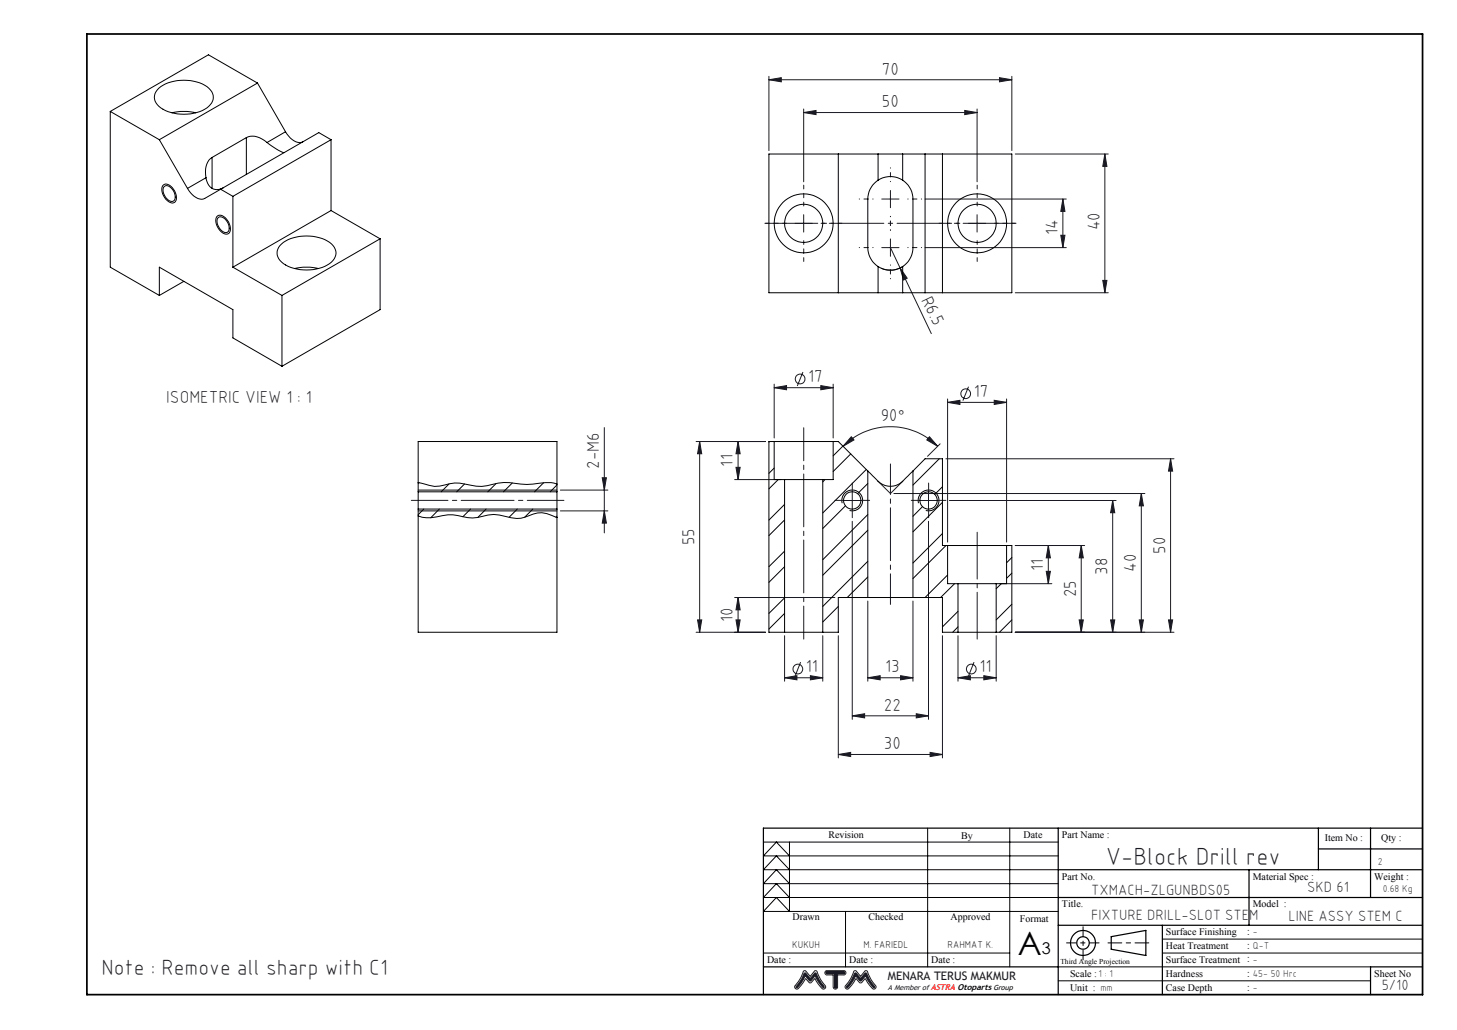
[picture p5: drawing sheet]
<svg xmlns="http://www.w3.org/2000/svg" width="420mm" height="297mm" viewBox="0 0 420 297" stroke-linecap="round" stroke-linejoin="round" font-family="sans-serif">
<g fill="none" stroke="#000" stroke-width=".35">
<path d="M305 238.8v48M380 238.8v12M395.1 238.8v20M410.1 238.8h-190v48M305 250.8h105.1M305 258.8h105.1M360 250.8v16M380 244.8h30.1M220.1 278.8h84.9M305 266.8h105.1M320.3 270.1l10-1.8v7.2l-10-1.8zM335.1 266.8v20"/>
<path d="M410.1 278.8h-15v8"/>
<circle cx="312.2" cy="271.9" r="1.8"/>
<circle cx="312.2" cy="271.9" r="3.6"/>
</g>
<path d="M231.6 280.1l.6-.2 1.4 1.6 1.3-1.6 .5 .1a15.2 15.2 0 0 0 2.6 4.5l-.1 .4-.4 .3a1.07 1.07 0 0 1-1.1-.8l-1.5-2.1-1.1 1.1h-.4l-1.2-1.2a7.6 7.6 0 0 1-2.5 3l-.5-.3-.1-.5 1.7-2.5zM231.9 280.6h.3l1.3 1.5 1.3-1.5h.4l.9 1.9 1.5 1.9-.2 .4a8.9 8.9 0 0 1-2.4-3.3l-1.4 1.4-1.3-1.3-.2-.1a6.6 6.6 0 0 1-2.5 3.3l-.1-.3 1.5-2zM238 280l5.2-.1a.62 .62 0 0 1 .6 .6 .62 .62 0 0 1-.6 .6h-1.8v3.5a.64 .64 0 0 1-.6 .6 .64 .64 0 0 1-.6-.6v-3.5h-2l-.4-.5zM238.3 280.3h5l.2 .3-.3 .1h-2.2v4l-.2 .1-.2-.1v-4h-2.2l-.2-.2zM244.1 284.7v.1M246.2 280l.5-.1 1.4 1.6 1.3-1.6 .5 .1a15.2 15.2 0 0 0 2.7 4.5l-.2 .4-.3 .3a1.07 1.07 0 0 1-1.2-.8l-1.5-2.2-1.2 1.2h-.4l-1-1.2a7.6 7.6 0 0 1-2.6 3l-.5-.3v-.6l1.4-1.9zM246.3 280.7l.5-.1 1.3 1.5 1.3-1.5h.4l.8 1.9 1.5 1.9-.1 .4a8.9 8.9 0 0 1-2.5-3.3l-1.4 1.4-1.5-1.4a6.6 6.6 0 0 1-2.4 3.3l-.1-.4 1.4-1.9z" fill="none" stroke="#191924" stroke-width=".29"/>
<path d="M307.4 271.9h9.4" fill="none" stroke="#000" stroke-width=".29" stroke-dasharray="15.2 1.3 1.3 1.3" stroke-dashoffset="12.5"/>
<path d="M312.2 276.8v-9.6" fill="none" stroke="#000" stroke-width=".29" stroke-dasharray="15.2 1.3 1.3 1.3" stroke-dashoffset="12.4"/>
<path d="M319.4 271.9h11.8" fill="none" stroke="#000" stroke-width=".29" stroke-dasharray="15.2 1.3 1.3 1.3" stroke-dashoffset="11.3"/>
<path d="M25 9.8h385.1v277h-385.1z" fill="none" stroke="#000" stroke-width=".5"/>
<g fill="none" stroke="#000" stroke-width=".29">
<path d="M267.4 238.8v40M291.1 238.8v40M220.1 242.8h84.9M227.6 250.8l-3.8-4-3.7 4h84.9M227.6 242.8v20l-3.8-4-3.7 4h84.9M227.6 258.8l-3.8-4-3.7 4h84.9M227.6 254.8l-3.8-4-3.7 4h84.9M227.6 246.8l-3.8-4-3.7 4h84.9M220.1 274.8h71M243.7 262.8v16M305 278.8h90.1M335.1 274.8h75"/>
<path d="M335.1 270.8h75M305 282.8h90.1"/>
</g>
<path d="M238.2 280.4l.1 .3h2.3v4l.2 .1 .2-.1v-4h2.3l.2-.1-.2-.3zM246.3 280.6l-1 2.2-1.3 1.7 .2 .3h.2l1-1.2 1.2-2.1h.2l1.2 1.4 1.6-1.4 1.9 2.9 .3 .4 .3-.1-1.4-2.1-.9-2h-.4l-1.3 1.5-1.4-1.5zM231.9 280.6h.4l1.2 1.5 1.4-1.5h.3l1 2 1.4 2.1-.3 .1-.4-.4-1.9-2.9h-.2l-1.2 1.4-.3-.1-1-1.2-.2-.1-1 1.8-1.2 1.5h-.3l-.1-.4 1.3-1.6z" fill-rule="evenodd" fill="#191924"/>
<g fill="none" stroke="#191924" stroke-width=".29">
<path d="M221.7 23l3.5-.6v1.2zM221.7 22v21.4M221.7 23h70M231.7 32.5l3.5-.6v1.2zM231.7 31.4v21M231.7 32.5h50M278.1 31.9l3.6 .6-3.6 .6zM281.7 31.4v21M288.1 22.4l3.6 .6-3.6 .6zM291.7 22v21.4M254.2 57.4h5M256.7 54.9v5"/>
<path d="M266.7 57.4h40.7M292.7 44.4h26.8M306.4 57.4v14M306.4 57.4l.6 3.6h-1.2zM318.5 44.4v40M318.5 44.4l.6 3.6h-1.2zM229.2 64.4h5M231.7 61.9v5M254.2 71.4h5M256.7 71.4l11.8 24.8M256.7 68.9v5M259.5 77.3l2 2.9-1 .5z"/>
<path d="M260.3 76.8a6.4 6.4 0 0 1-6.3 .5M266.7 71.4h40.7M279.2 64.4h5M281.7 61.9v5M305.8 67.8h1.2l-.6 3.6zM292.7 84.4h26.8M317.9 80.9h1.2l-.6 3.5zM223.2 111.8l3.5-.6v1.2zM223.2 110.8v15.5M223.2 111.8h17M231.5 107.3l-1.7 4M236.6 111.2l3.6 .6-3.6 .6z"/>
<path d="M240.2 110.8v15.5M273.2 116l3.5-.6v1.2zM273.2 115v41.3M273.2 116h17M279.2 111.5l-1.6 4M286.6 115.4l3.6 .6-3.6 .6zM290.2 115v41.3M173.6 137.8h1.2l-.6 3.5zM174.2 123.3v30.4M200.7 127.3h20M201.7 127.3v55M201.7 127.3l.6 3.5h-1.2z"/>
<path d="M211.8 138.3h13.4M212.2 134.8h1.2l-.6 3.5zM212.8 127.3v11M212.8 127.3l.6 3.5h-1.2zM243 128.7a19.3 19.3 0 0 1 27.3 0M245.4 125.9l.8 1-3.2 1.8zM253.1 138.8l3.6 3.5 3.5-3.5M267.9 125.9l2.4 2.8-3.1-1.8zM271 128l-3.6 3.6M272.7 132.3h65.7M337.4 132.3v50M337.4 132.3l.6 3.6h-1.2z"/>
<path d="M161.5 141.3h13.7M161.5 147.3h13.7M174.2 147.3l.6 3.5h-1.2zM243.2 144.3h5M245.7 150.3v57.1M245.7 141.8v5M257.7 142.3h72.3M265.2 144.3h5M267.7 150.3v57.1M267.7 141.8v5M273.6 144.3h48.1M292.7 157.3h20"/>
<path d="M302.2 157.3v11M302.2 157.3l.6 3.6h-1.2zM311.7 157.3v25M311.7 157.3l.6 3.6h-1.2zM320.7 144.3l.6 3.5h-1.2zM320.7 144.3v38M329 142.3l.6 3.6h-1.2zM329 142.3v40M201.1 178.7h1.2l-.6 3.6zM211.8 172.3h28.9M212.2 178.7h1.2l-.6 3.6zM212.8 172.3v10"/>
<path d="M212.8 172.3l.6 3.6h-1.2zM250.2 173.3v23.1M263.2 173.3v23.1M288.2 168.3h15M301.6 164.7h1.2l-.6 3.6zM311.1 178.7h1.2l-.6 3.6zM320.1 178.7h1.2l-.6 3.6zM328.4 178.7h1.2l-.6 3.6zM336.8 178.7h1.2l-.6 3.6zM200.7 182.3h20M226.2 195.4l3.5-.6v1.2zM226.2 183.3v13.1"/>
<path d="M226.2 195.4h11M230.8 190.9l-1.6 4M233.6 194.8l3.6 .6-3.6 .6zM237.2 183.3v13.1M241.7 183.3v35.2M250.2 195.4l3.5-.6v1.2zM250.2 195.4h13M259.6 194.8l3.6 .6-3.6 .6zM271.7 183.3v35.2M276.2 195.4l3.5-.6v1.2zM276.2 195.4h11M276.2 183.3v13.1"/>
<path d="M280.8 190.9l-1.6 4M283.6 194.8l3.6 .6-3.6 .6zM287.2 183.3v13.1M292.7 182.3h45.7M241.7 217.6l3.5-.6v1.2zM241.7 217.6h30M245.7 206.4l3.5-.6v1.2zM245.7 206.4h22M264.1 205.8l3.6 .6-3.6 .6zM268.1 217l3.6 .6-3.6 .6z"/>
<circle cx="230.7" cy="109.3" r="1.41"/>
<circle cx="278.4" cy="113.5" r="1.41"/>
<circle cx="230" cy="192.9" r="1.4"/>
<circle cx="280" cy="192.9" r="1.4"/>
</g>
<path d="M47 53.5a1.85 1.85 0 0 1 2.7 .6 3.3 3.3 0 0 1 .6 4.2 2.53 2.53 0 0 1-3.1-1.8l-.5-1.4v-1zM62.5 62.4a1.83 1.83 0 0 1 2.8 .7 3.3 3.3 0 0 1 .6 4.2 2.88 2.88 0 0 1-3.4-2.3l-.3-1.4zM120.5 141.3h40M120.5 147.3h40M242.8 145.1a3 3 0 0 1 2.6-3.8 3 3 0 0 1 3.3 3.3 3 3 0 0 1-3.8 2.6M264.8 145.1a3 3 0 0 1 2.6-3.8 3 3 0 0 1 3.3 3.3 3 3 0 0 1-3.8 2.6" fill="none" stroke="#000" stroke-width=".29"/>
<path d="M243.2 144.3h-2.5M245.7 141.8v-2.5M245.7 146.8v2.5M248.2 144.3h2.5M265.2 144.3h-2.5M267.7 141.8v-2.5M267.7 146.8v2.5M270.2 144.3h2.5" fill="none" stroke="#191924" stroke-width=".29" stroke-dasharray="15.2 1.3 1.3 1.3"/>
<path d="M231.7 59.4v-6M281.7 59.4v-6M226.7 64.4h-6M231.7 69.4v6M236.7 64.4h6M276.7 64.4h-6M281.7 69.4v6M286.7 64.4h6" fill="none" stroke="#191924" stroke-width=".29" stroke-dasharray="15.2 1.3 1.3 1.3" stroke-dashoffset="14.1"/>
<path d="M251.7 57.4h-4M256.7 52.4v-4M261.7 57.4h4M251.7 71.4h-4M256.7 62.4v4M256.7 66.4v-4M256.7 76.4v4M261.7 71.4h4" fill="none" stroke="#191924" stroke-width=".29" stroke-dasharray="15.2 1.3 1.3 1.3" stroke-dashoffset="15.1"/>
<path d="M231.7 184.3v-61" fill="none" stroke="#191924" stroke-width=".29" stroke-dasharray="15.2 1.3 1.3 1.3" stroke-dashoffset="5.7"/>
<path d="M256.7 174.3v-40.5" fill="none" stroke="#191924" stroke-width=".29" stroke-dasharray="15.2 1.3 1.3 1.3" stroke-dashoffset="6.4"/>
<path d="M281.7 184.3v-30.8" fill="none" stroke="#191924" stroke-width=".29" stroke-dasharray="15.2 1.3 1.3 1.3" stroke-dashoffset="1.7"/>
<path d="M118.6 144.3h44" fill="none" stroke="#191924" stroke-width=".29" stroke-dasharray="15.2 1.3 1.3 1.3" stroke-dashoffset="4.7"/>
<path d="M219.7 64.4h74" fill="none" stroke="#191924" stroke-width=".29" stroke-dasharray="15.2 1.3 1.3 1.3" stroke-dashoffset="-.8"/>
<g fill="#191924">
<path d="M259.5 77.3l2 2.9-1 .5z"/>
<path d="M329 142.3l.6 3.6h-1.2zM328.4 178.7h1.2l-.6 3.6z"/>
<path d="M267.9 125.9l2.4 2.8-3.1-1.8zM245.4 125.9l.8 1-3.2 1.8z"/>
<path d="M223.2 111.8l3.5-.6v1.2zM236.6 111.2l3.6 .6-3.6 .6zM226.2 195.4l3.5-.6v1.2zM233.6 194.8l3.6 .6-3.6 .6zM273.2 116l3.5-.6v1.2zM286.6 115.4l3.6 .6-3.6 .6zM276.2 195.4l3.5-.6v1.2zM283.6 194.8l3.6 .6-3.6 .6zM245.7 206.4l3.5-.6v1.2zM264.1 205.8l3.6 .6-3.6 .6zM231.7 32.5l3.5-.6v1.2zM278.1 31.9l3.6 .6-3.6 .6zM221.7 23l3.5-.6v1.2zM288.1 22.4l3.6 .6-3.6 .6z"/>
<path d="M259.6 194.8l3.6 .6-3.6 .6zM250.2 195.4l3.5-.6v1.2z"/>
<path d="M336.8 178.7h1.2l-.6 3.6zM337.4 132.3l.6 3.6h-1.2z"/>
<path d="M201.7 127.3l.6 3.5h-1.2zM201.1 178.7h1.2l-.6 3.6zM311.7 157.3l.6 3.6h-1.2zM311.1 178.7h1.2l-.6 3.6zM302.2 157.3l.6 3.6h-1.2zM301.6 164.7h1.2l-.6 3.6zM212.8 127.3l.6 3.5h-1.2zM212.2 134.8h1.2l-.6 3.5zM320.7 144.3l.6 3.5h-1.2zM320.1 178.7h1.2l-.6 3.6zM212.8 172.3l.6 3.6h-1.2zM212.2 178.7h1.2l-.6 3.6zM306.4 57.4l.6 3.6h-1.2zM305.8 67.8h1.2l-.6 3.6zM173.6 137.8h1.2l-.6 3.5zM174.2 147.3l.6 3.5h-1.2z"/>
<path d="M318.5 44.4l.6 3.6h-1.2zM317.9 80.9h1.2l-.6 3.5z"/>
<path d="M241.7 217.6l3.5-.6v1.2zM268.1 217l3.6 .6-3.6 .6z"/>
</g>
<g fill="none" stroke="#000" stroke-width=".29">
<path d="M31.8 32.1v44.9l14.1 8.2M31.8 32.1l14.1 8.2M45.8 25.4a12.4 12.4 0 0 1 14.4 0 3.4 3.4 0 0 1-.5 5.7 12.7 12.7 0 0 1-13.9-.4 3.3 3.3 0 0 1 0-5.3zM49.6 32.5a15.3 15.3 0 0 1 6.8 0M71 39.7a4.9 4.9 0 0 1 5.3 .8l.7 .6M71 39.7l-9.9 5.7M71 39.7v10.6M74.2 24l-28.3 16.3M74.2 24l8.1 14M74.2 24l-14.1-8.2-28.3 16.3M82.3 38a5.1 5.1 0 0 0 4.6 3.1l.4-.2M82.3 38l-5.3 3.1"/>
<path d="M45.9 40.3l8.1 14M47.3 53.8a1.87 1.87 0 0 1 2.7 1.2 2.24 2.24 0 0 1 0 3 2.99 2.99 0 0 1-3-3.2zM59.4 51.3a3.3 3.3 0 0 0 5 2.8M59.4 51.3l-5.4 3M61.1 45.4a5.3 5.3 0 0 0-1.7 5.9M61.1 45.4v8.9M63.6 54.6l3.5 2M67.1 56.6v20.4M77 41.1l1.4 1a8.8 8.8 0 0 0 3.6 1.9M95.4 40.3l-3.5-2.1-32.9 19a3.5 3.5 0 0 1-4.1-1.6l-.9-1.3M95.4 40.3l-28.3 16.3M95.4 40.3v20.4"/>
<path d="M241.7 44.4v40M253.1 52a6.6 6.6 0 0 0-2.9 5.4v14a6.6 6.6 0 0 0 2.9 5.5M253.1 52a6.5 6.5 0 0 1 7.1 0M253.1 44.4h7.1M253.1 44.4h-31.4v40h31.4M253.1 44.4v7.6M260.2 52a6.6 6.6 0 0 1 3 5.4v14a6.6 6.6 0 0 1-3 5.5M260.2 44.4h31.5v40h-31.5M260.2 44.4v7.6M266.7 44.4v40M271.7 44.4v40M62.9 62.8a1.92 1.92 0 0 1 2.6 1.2 2.25 2.25 0 0 1 0 3 2.99 2.99 0 0 1-3-3.2z"/>
<path d="M67.1 77l14.2 8.2M81.2 70.3a12.4 12.4 0 0 1 14.4 0 3.4 3.4 0 0 1-.6 5.7 12.7 12.7 0 0 1-13.8-.4 3.3 3.3 0 0 1 0-5.3zM84.9 77.4a15.4 15.4 0 0 1 6.9 0M95.4 60.7l-28.3 16.3M95.4 60.7l14.2 8.2M109.6 68.9v20.4l-28.3 16.3M109.6 68.9l-28.3 16.3M253.1 76.9a6.6 6.6 0 0 0 7.1 0M253.1 76.9v7.5M260.2 76.9v7.5M45.9 85.2v-8.2l21.2 12.3v8.1l14.2 8.2M53 81.1l-7.1 4.1"/>
<path d="M81.3 85.2v20.4M253.1 84.4h7.1M120.5 139.1l1 .2a10 10 0 0 0 8.1 .2 12.4 12.4 0 0 1 6.1 .4 10.8 10.8 0 0 0 6.3-.2 16.1 16.1 0 0 1 8.2-.1h3.4a14.3 14.3 0 0 1 6.9 0M120.8 139.2l-.3 .2M129.4 139.6l-2.2 2.2M133.9 139.6l-2.2 2.2M143 139.4l-2.4 2.4M147.7 139.3l-2.6 2.5M156.7 139.2l-2.6 2.6M160.5 139.8l-1.9 2M221.9 127.3l-.2 .2M223.2 127.3h17"/>
<path d="M223.2 135l-1.5 1.5M223.2 127.3v11h3M223.2 127.3h-1.5v55h4.5M224.3 138.3l-2.6 2.7M226.2 138.3h11M226.2 138.3v44M237.2 138.3v44M237.8 138.3l-.6 .7M240.2 127.3v11h-3M240.2 127.3h1.5l8.5 8.5M243 128.6l-2.8 2.8M245.3 130.9l-5.1 5.1"/>
<path d="M249.7 135.4l-12.5 12.5M250.2 139.4l-3 2.9M250.2 135.8l.9 1a8.8 8.8 0 0 0 4.9 3.4 5.7 5.7 0 0 0 5.3-2.5l1.9-1.9M250.2 135.8v36.5M263.2 135.8l3.5-3.5h5v25h1.5M263.2 135.8v36.5M270.8 132.3l-7.6 7.6M120.5 148.8a10.1 10.1 0 0 0 7-.1 13.7 13.7 0 0 1 7.3 .6 13.8 13.8 0 0 0 5.9-.8 14.9 14.9 0 0 1 6.6 .8 8.8 8.8 0 0 0 6.4-1.1 6.5 6.5 0 0 1 5.3 .4l1.5 .7M120.5 141.8v5M120.5 141.8v-14.5h40v14.5M120.5 146.8v35.5h40v-35.5M120.5 141.8h40"/>
<path d="M120.5 146.8h40M122.2 146.8l-1.7 1.6M126.6 146.8l-2.4 2.5M135.6 146.8l-2.2 2.2M140.1 146.8l-2.4 2.4M149.1 146.8l-2.3 2.4M153.6 146.8l-2.4 2.4M160.5 141.8v5M160.5 148.8l-.2 .3M226.2 145.4l-4.5 4.6M226.2 158.9l-4.5 4.5M226.2 149.9l-4.5 4.5"/>
<path d="M243.7 145.9l-6.5 6.5M250.2 148.4l-13 13M250.2 152.9l-13 13M265.9 146.1l-2.7 2.8M271.7 144.8l-8.5 8.5M271.7 140.4l-2.2 2.2M271.7 153.8l-8.5 8.5M272.7 157.3l-9.5 9.5M273.2 157.3h17M273.2 157.3v11h3M290.2 157.3v11h-3M290.2 157.3h1.5v25h-4.5"/>
<path d="M226.2 163.4l-4.5 4.5M226.2 176.9l-4.5 4.5M226.2 172.4l-4.5 4.5M241.7 174.9l-4.5 4.4M250.2 161.9l-13 13M250.2 166.4l-6 5.9M250.2 172.3h13M250.2 172.3h-8.5v10h-4.5M263.2 172.3h8.5v10h4.5M273.2 165.8l-6.5 6.5M275.2 168.3l-4.1 4M276.2 168.3h11"/>
<path d="M276.2 176.3l-4.5 4.5M276.2 168.3v14M287.2 168.3v14M288.6 168.3l-1.4 1.5M291.7 160.8l-1.5 1.5M291.7 174.2l-4.5 4.5M291.7 165.3l-1.5 1.5M291.7 178.7l-3.6 3.6M226.2 182.3h11M276.2 182.3h11M276.2 180.8l-1.6 1.5"/>
<circle cx="231.7" cy="64.4" r="5.5"/>
<circle cx="231.7" cy="64.4" r="8.5"/>
<circle cx="281.7" cy="64.4" r="5.5"/>
<circle cx="281.7" cy="64.4" r="8.5"/>
<circle cx="245.7" cy="144.3" r="2.49"/>
<circle cx="267.7" cy="144.3" r="2.49"/>
</g>
<text font-size="9.3" x="293.4" y="275.2">A</text>
<text font-size="7.1" fill="#191924" x="318.7" y="249.3">V-Block Drill rev</text>
<text font-size="6.3" fill="#191924" x="29.3" y="281.2">Note : Remove all sharp with C1</text>
<g font-size="5" fill="#191924">
<text x="254.2" y="21.5">70</text>
<text x="254.2" y="30.9">50</text>
<text x="304.9" y="67.8" transform="rotate(-90 304.9 67.8)">14</text>
<text x="317" y="66.4" transform="rotate(-90 317 66.4)">40</text>
<text x="265.5" y="86.4" transform="rotate(65 265.5 86.4)">R6.5</text>
<text x="233" y="110.3">17</text>
<text x="47.9" y="116.1">ISOMETRIC VIEW 1 : 1</text>
<text x="280.7" y="114.5">17</text>
<text x="253.8" y="121.4" transform="rotate(2 253.8 121.4)">90°</text>
<text x="172.7" y="135.2" transform="rotate(-90 172.7 135.2)">2-M6</text>
<text x="211.3" y="134.5" transform="rotate(-90 211.3 134.5)">11</text>
<text x="200.2" y="157.2" transform="rotate(-90 200.2 157.2)">55</text>
<text x="335.9" y="159.7" transform="rotate(-90 335.9 159.7)">50</text>
<text x="300.7" y="164.5" transform="rotate(-90 300.7 164.5)">11</text>
<text x="319.3" y="165.7" transform="rotate(-90 319.3 165.7)">38</text>
<text x="327.5" y="164.9" transform="rotate(-90 327.5 164.9)">40</text>
<text x="310.2" y="172.2" transform="rotate(-90 310.2 172.2)">25</text>
<text x="211.3" y="179.4" transform="rotate(-90 211.3 179.4)">10</text>
<text x="232.3" y="193.9">11</text>
<text x="255.1" y="193.9">13</text>
<text x="282.3" y="193.9">11</text>
<text x="254.8" y="204.9">22</text>
<text x="254.8" y="216">30</text>
</g>
<text font-size="4.7" x="300.3" y="275.2">3</text>
<g font-size="4.3" fill="#191924">
<text x="314.6" y="258">TXMACH-ZLGUNBDS05</text>
<text x="376.8" y="257.1">SKD 61</text>
<text x="314.6" y="265.3">FIXTURE DRILL-SLOT STEM</text>
<text x="371.4" y="265.6">LINE ASSY STEM C</text>
<text x="398.3" y="285.4">5/10</text>
</g>
<text font-size="3.4" fill="#191924" x="255.9" y="282.6">MENARA TERUS MAKMUR</text>
<g font-size="2.9">
<text x="238.8" y="241.5">Revision</text>
<text x="277.1" y="241.9">By</text>
<text x="295.1" y="241.5">Date</text>
<text x="306.1" y="241.6">Part Name :</text>
<text x="381.9" y="242.4">Item No :</text>
<text x="398.2" y="242.4">Qty :</text>
<text x="306.1" y="253.6">Part No.</text>
<text x="361.1" y="253.6">Material Spec :</text>
<text x="396.1" y="253.6">Weight :</text>
<text x="306.1" y="261.6">Title.</text>
<text x="361.1" y="261.6">Model :</text>
<text x="228.5" y="265.3">Drawn</text>
<text x="250.3" y="265.3">Checked</text>
<text x="274" y="265.3">Approved</text>
<text x="294" y="265.9">Format</text>
<text x="336.1" y="269.6">Surface Finishing</text>
<text x="228.4" y="273.5">KUKUH</text>
<text x="248.9" y="273.5">M. FARIEDL</text>
<text x="273.2" y="273.5">RAHMAT K.</text>
<text x="336.1" y="273.6">Heat Treatment</text>
<text x="221.1" y="277.6">Date :</text>
<text x="244.8" y="277.6">Date :</text>
<text x="268.4" y="277.6">Date :</text>
<text x="308.5" y="281.6">Scale :1 : 1</text>
<text x="336.1" y="281.6">Hardness</text>
<text x="336.1" y="277.6">Surface Treatment</text>
<text x="396.1" y="281.6">Sheet No</text>
<text x="308.5" y="285.6">Unit : mm</text>
<text x="336.1" y="285.6">Case Depth</text>
</g>
<g font-size="2.9" fill="#191924">
<text x="397.2" y="249.3">2</text>
<text x="398.6" y="257.1">0.68 Kg</text>
</g>
<g font-size="2.7" fill="#191924">
<text x="359.5" y="269.7">: -</text>
<text x="359.5" y="273.7">: Q-T</text>
<text x="359.5" y="277.5">: -</text>
<text x="359.5" y="281.7">: 45- 50 Hrc</text>
<text x="359.5" y="285.7">: -</text>
</g>
<text font-size="2.2" x="305.7" y="278">Third Angle Projection</text>
<text font-size="2.1" fill="#191924" x="256" y="285.4">A Member of ASTRA Otoparts Group</text>
</svg>
